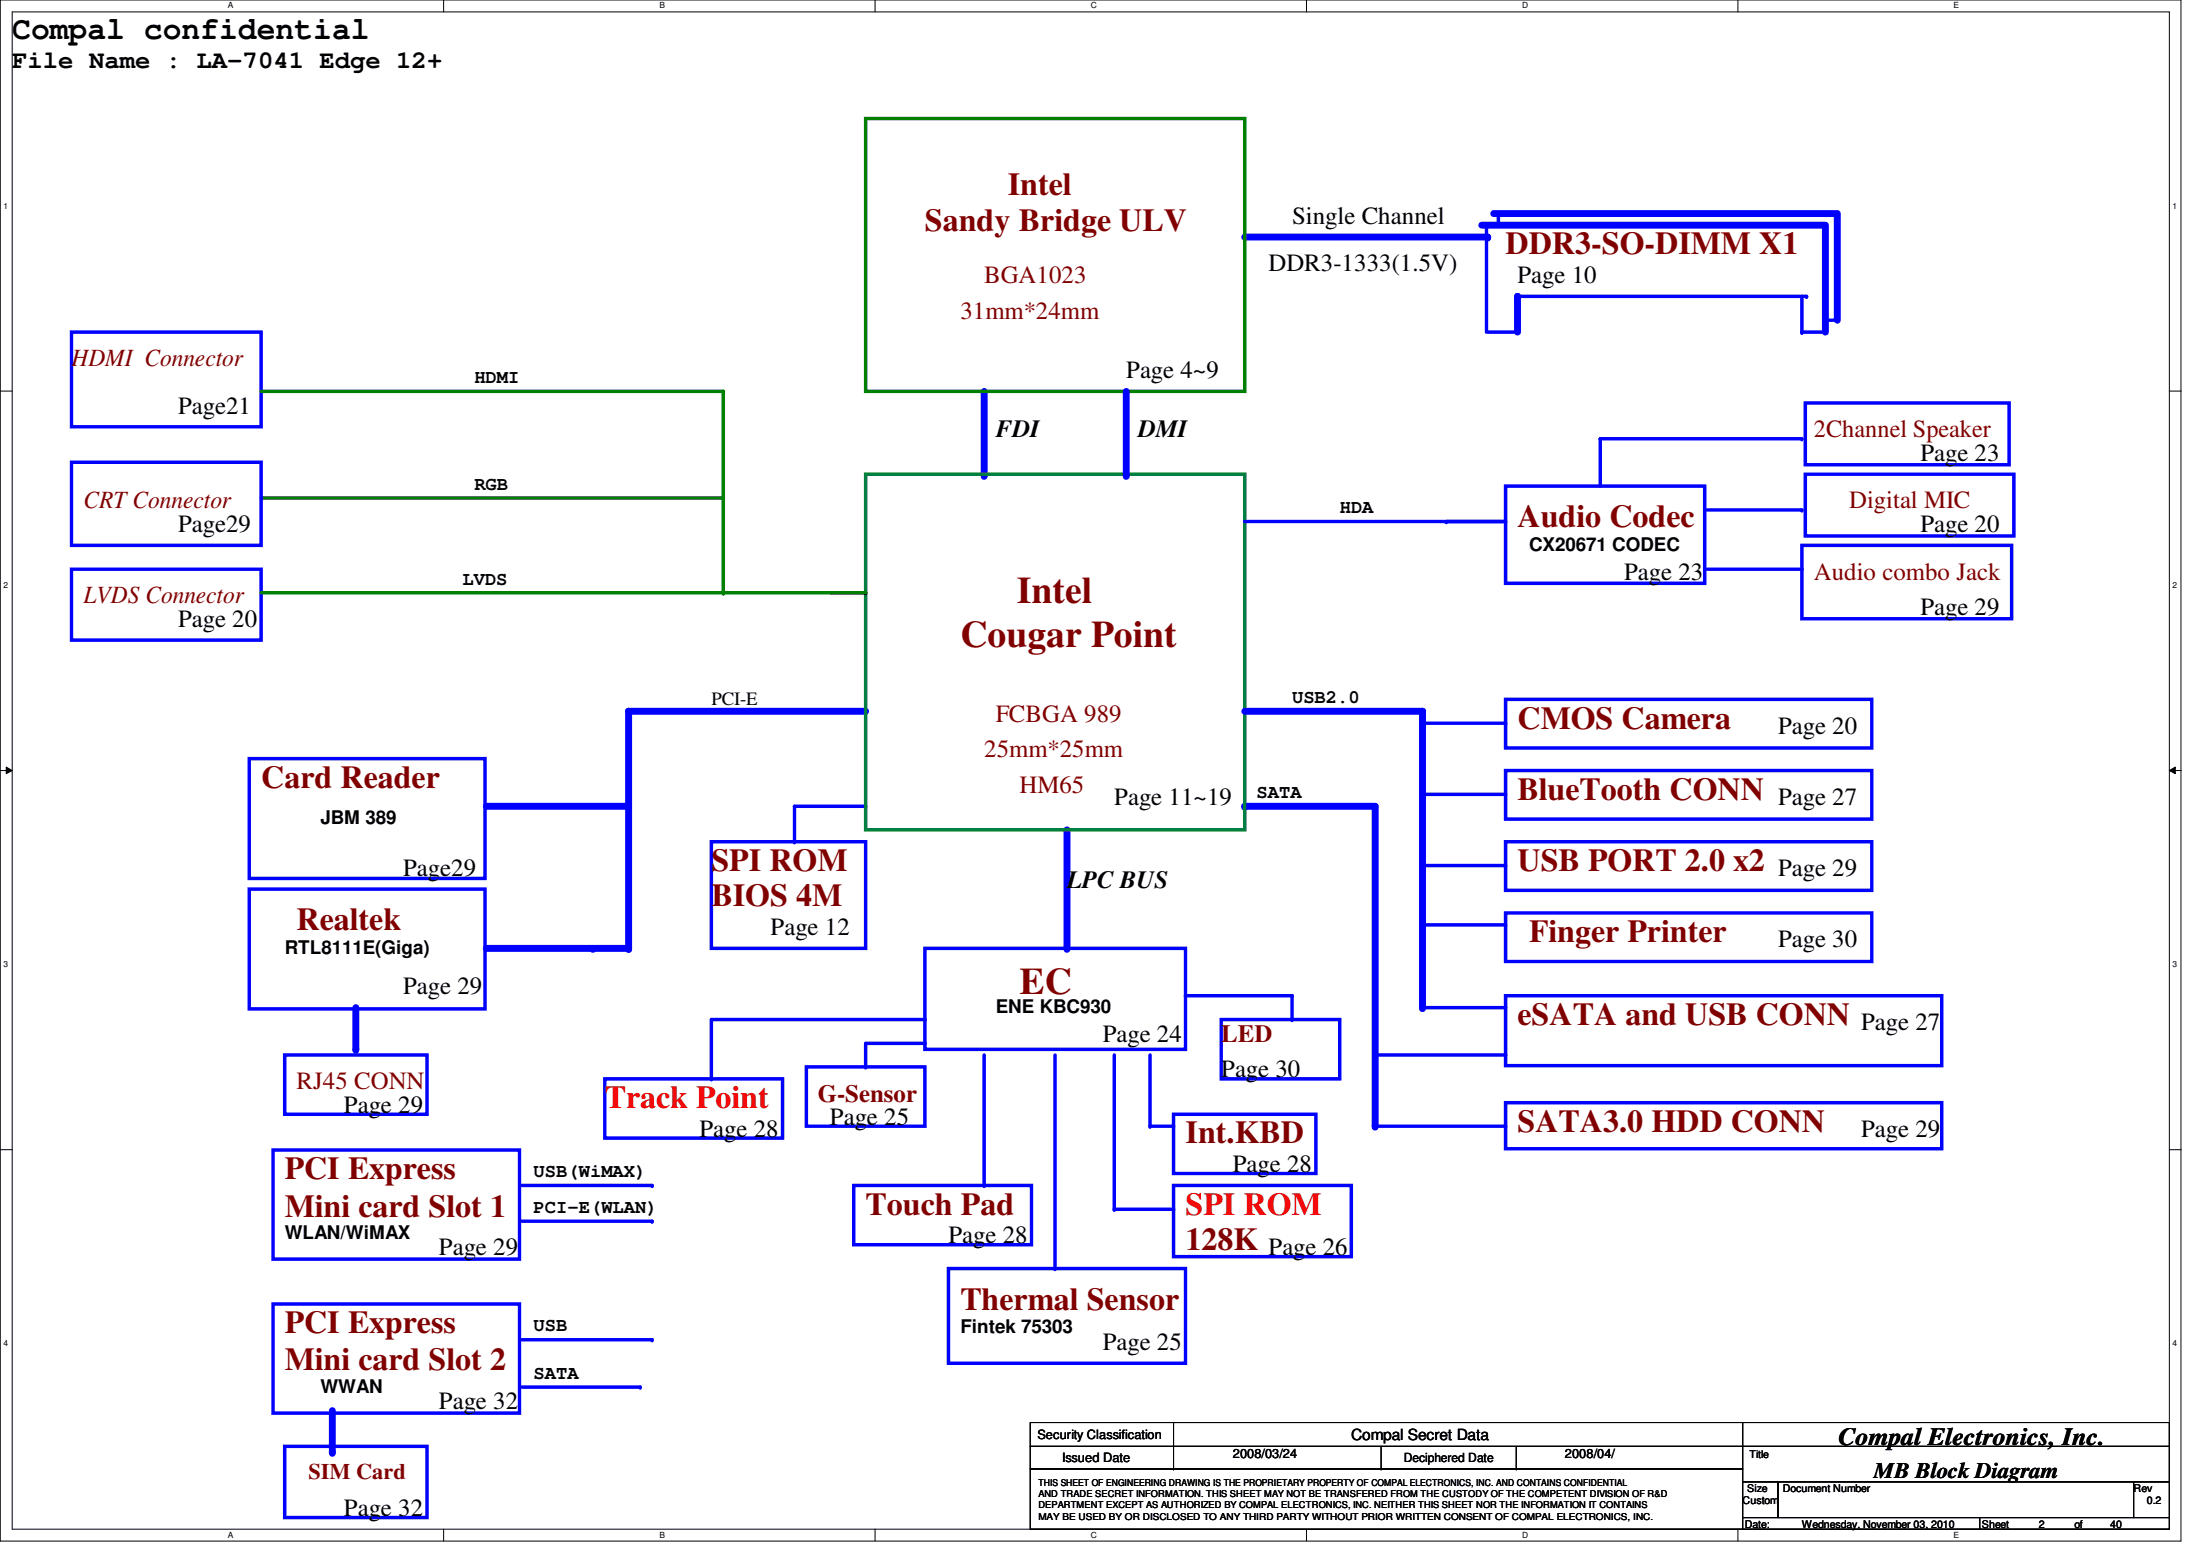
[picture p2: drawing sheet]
<svg xmlns="http://www.w3.org/2000/svg" width="297mm" height="210mm" viewBox="0 0 297 210" stroke-linecap="round" stroke-linejoin="round" font-family="sans-serif">
<path d="M0 0h294.5v208h-294.5zM1.6 1.6h291.3v204.8h-291.3z" fill="none" stroke="#000" stroke-width=".14"/>
<g fill="#fff">
<path d="M30.8 .2h.7v1.2h-.7z"/>
<path d="M30.8 206.6h.7v1.2h-.7z"/>
</g>
<path d="M59.9 0v1.6M59.9 206.4v1.6" fill="none" stroke="#000" stroke-width=".14"/>
<g fill="#fff">
<path d="M89 .2h.7v1.2h-.7z"/>
<path d="M89 206.6h.7v1.2h-.7z"/>
</g>
<path d="M118.1 0v1.6M118.1 206.4v1.6" fill="none" stroke="#000" stroke-width=".14"/>
<g fill="#fff">
<path d="M147.3 .2h.7v1.2h-.7z"/>
<path d="M147.3 206.6h.7v1.2h-.7z"/>
</g>
<path d="M176.4 0v1.6M176.4 206.4v1.6" fill="none" stroke="#000" stroke-width=".14"/>
<g fill="#fff">
<path d="M205.5 .2h.8v1.2h-.8z"/>
<path d="M205.5 206.6h.8v1.2h-.8z"/>
</g>
<path d="M234.6 0v1.6M234.6 206.4v1.6" fill="none" stroke="#000" stroke-width=".14"/>
<g fill="#fff">
<path d="M263.8 .2h.7v1.2h-.7z"/>
<path d="M263.8 206.6h.7v1.2h-.7z"/>
<path d="M.5 27.2h.6v1.2h-.6z"/>
<path d="M293.3 27.2h.6v1.2h-.6z"/>
<path d="M.5 78.4h.6v1.1h-.6z"/>
<path d="M293.3 78.4h.6v1.1h-.6z"/>
</g>
<path d="M0 52.8h1.6M292.9 52.8h1.6" fill="none" stroke="#000" stroke-width=".14"/>
<g fill="#fff">
<path d="M.5 129.6h.6v1.2h-.6z"/>
<path d="M293.3 129.6h.6v1.2h-.6z"/>
</g>
<path d="M0 104h1.6M.8 103.5l.8 .5-.8 .4zM292.9 104l.8-.5v.9zM292.9 104h1.6" fill="none" stroke="#000" stroke-width=".14"/>
<path d="M.8 103.5l.8 .5-.8 .4zM292.9 104l.8-.5v.9z" fill="#000"/>
<g fill="#fff">
<path d="M.5 180.8h.6v1.1h-.6z"/>
<path d="M293.3 180.8h.6v1.1h-.6z"/>
</g>
<g fill="none" stroke="#000" stroke-width=".14">
<path d="M0 155.2h1.6M292.9 155.2h1.6M139.1 192h96.2v3.2h-96.2zM139.1 195.2h96.2v3.1h-96.2zM139.1 198.3h96.2v8.1h-96.2zM158.4 195.2h.1M158.4 198.3h.1M158.4 192v6.3M186.5 198.3h.1M186.5 195.2v3.1M204.7 198.3h.1M204.7 195.2v3.1"/>
<path d="M235.3 192h57.6v3.2h-57.6zM235.3 195.2h57.6v4.8h-57.6zM235.3 200h4.8v4.9h-4.8zM235.3 204.9h32v1.5h-32zM240.1 200h48v4.9h-48zM267.3 204.9h25.6v1.5h-25.6zM288.1 200h4.8v4.9h-4.8z"/>
</g>
<path d="M38.4 195.2h.1M38.4 195.2v4.8" fill="none" stroke="#800040" stroke-width=".14"/>
<path d="M36.9 176h33.2v14.8h-33.2zM70.4 180.8h17.6" fill="none" stroke="#00f" stroke-width=".47"/>
<circle cx="88" cy="180.8" r=".23" fill="#00f"/>
<path d="M38.4 195.2h19.3v9.7h-19.3z" fill="none" stroke="#00f" stroke-width=".47"/>
<path d="M65.7 128h14.3" fill="none" stroke="#00f" stroke-width=".93"/>
<circle cx="80" cy="128" r=".47" fill="#00f"/>
<path d="M36.9 155.2h33.2v14.8h-33.2zM70.4 164.8h17.6" fill="none" stroke="#00f" stroke-width=".47"/>
<circle cx="88" cy="164.8" r=".23" fill="#00f"/>
<path d="M70.4 160h17.6" fill="none" stroke="#00f" stroke-width=".47"/>
<circle cx="88" cy="160" r=".23" fill="#00f"/>
<path d="M216.1 59.2h27.2" fill="none" stroke="#00f" stroke-width=".47"/>
<circle cx="243.3" cy="59.2" r=".23" fill="#00f"/>
<path d="M107.3 108.8v4.8" fill="none" stroke="#00f" stroke-width=".47"/>
<circle cx="107.3" cy="113.6" r=".23" fill="#00f"/>
<path d="M96.1 113.6h20.8v14.4h-20.8zM107.3 108.8h9.6" fill="none" stroke="#00f" stroke-width=".47"/>
<circle cx="116.9" cy="108.8" r=".23" fill="#00f"/>
<path d="M216.1 59.2v6.4M203.3 134.4h58.9v9.4h-58.9z" fill="none" stroke="#00f" stroke-width=".47"/>
<circle cx="216.1" cy="59.2" r=".23" fill="#00f"/>
<path d="M192.1 116.8h11.2" fill="none" stroke="#00f" stroke-width=".47"/>
<circle cx="203.3" cy="116.8" r=".23" fill="#00f"/>
<path d="M203.3 113.6h49.4v6.6h-49.4zM185.7 152h17.6M203.3 148.8h58.9v6.3h-58.9z" fill="none" stroke="#00f" stroke-width=".47"/>
<circle cx="203.3" cy="152" r=".23" fill="#00f"/>
<path d="M144.1 112v16" fill="none" stroke="#00f" stroke-width=".93"/>
<circle cx="144.1" cy="128" r=".47" fill="#00f"/>
<path d="M84.9 96h32" fill="none" stroke="#00f" stroke-width=".93"/>
<circle cx="84.9" cy="96" r=".47" fill="#00f"/>
<path d="M158.4 150.4h19.3v8h-19.3zM115.3 160h24v8h-24zM158.4 160h24.1v9.6h-24.1z" fill="none" stroke="#00f" stroke-width=".47"/>
<path d="M132.9 52.8v11.4" fill="none" stroke="#00f" stroke-width=".93"/>
<circle cx="132.9" cy="64.2" r=".47" fill="#00f"/>
<path d="M230.5 68.8h12.8" fill="none" stroke="#00f" stroke-width=".47"/>
<circle cx="243.3" cy="68.8" r=".23" fill="#00f"/>
<path d="M243.8 64h28.1v8.3h-28.1zM192.1 97.6h11.2" fill="none" stroke="#00f" stroke-width=".47"/>
<circle cx="203.3" cy="97.6" r=".23" fill="#00f"/>
<path d="M192.1 107.2h11.2" fill="none" stroke="#00f" stroke-width=".47"/>
<circle cx="203.3" cy="107.2" r=".23" fill="#00f"/>
<path d="M195.3 70.4h8M203.3 65.6h26.9v13.1h-26.9z" fill="none" stroke="#00f" stroke-width=".47"/>
<circle cx="195.3" cy="70.4" r=".23" fill="#00f"/>
<path d="M243.8 54.4h27.5v8.3h-27.5zM124.9 128h35.2v13.6h-35.2zM155.3 152h3.1" fill="none" stroke="#00f" stroke-width=".47"/>
<circle cx="158.4" cy="152" r=".23" fill="#00f"/>
<path d="M150.4 163.2h8" fill="none" stroke="#00f" stroke-width=".47"/>
<circle cx="158.4" cy="163.2" r=".23" fill="#00f"/>
<path d="M132.9 142.4v17.6" fill="none" stroke="#00f" stroke-width=".47"/>
<circle cx="132.9" cy="160" r=".23" fill="#00f"/>
<path d="M150.4 142.4v20.8" fill="none" stroke="#00f" stroke-width=".47"/>
<circle cx="150.4" cy="163.2" r=".23" fill="#00f"/>
<path d="M200.1 30.4h46.4v14.4" fill="none" stroke="#00f" stroke-width=".93"/>
<path d="M246.5 43.2h1.6" fill="none" stroke="#00f" stroke-width=".47"/>
<circle cx="248.1" cy="43.2" r=".23" fill="#00f"/>
<path d="M200.7 30.4v14.4h4.2" fill="none" stroke="#00f" stroke-width=".47"/>
<path d="M168.1 108.8h17.6" fill="none" stroke="#00f" stroke-width=".93"/>
<circle cx="168.1" cy="108.8" r=".47" fill="#00f"/>
<path d="M155.3 142.4v9.6" fill="none" stroke="#00f" stroke-width=".47"/>
<circle cx="155.3" cy="152" r=".23" fill="#00f"/>
<path d="M202.3 28.8v1.6" fill="none" stroke="#00f" stroke-width=".47"/>
<circle cx="202.3" cy="30.4" r=".23" fill="#00f"/>
<path d="M204.9 40v4.8" fill="none" stroke="#00f" stroke-width=".93"/>
<circle cx="204.9" cy="40" r=".47" fill="#00f"/>
<path d="M243.3 44.8h3.2" fill="none" stroke="#00f" stroke-width=".47"/>
<circle cx="243.3" cy="44.8" r=".23" fill="#00f"/>
<path d="M204.9 40h39" fill="none" stroke="#00f" stroke-width=".47"/>
<circle cx="243.9" cy="40" r=".23" fill="#00f"/>
<path d="M201.7 28.8h46.4v14.4" fill="none" stroke="#00f" stroke-width=".93"/>
<path d="M243.3 40v4.8" fill="none" stroke="#00f" stroke-width=".47"/>
<circle cx="243.3" cy="44.8" r=".23" fill="#00f"/>
<path d="M168.1 32h32.8" fill="none" stroke="#00f" stroke-width=".93"/>
<circle cx="200.9" cy="32" r=".47" fill="#00f"/>
<path d="M116.9 64h51.2v48h-51.2z" fill="none" stroke="#008040" stroke-width=".47"/>
<path d="M116.9 16h51.2v36.8h-51.2z" fill="none" stroke="#008000" stroke-width=".47"/>
<path d="M168.1 70.4h35.2" fill="none" stroke="#00f" stroke-width=".47"/>
<circle cx="203.3" cy="70.4" r=".23" fill="#00f"/>
<path d="M168.1 96h24" fill="none" stroke="#00f" stroke-width=".93"/>
<circle cx="192.1" cy="96" r=".47" fill="#00f"/>
<path d="M152.1 52.8v11.4" fill="none" stroke="#00f" stroke-width=".93"/>
<circle cx="152.1" cy="64.2" r=".47" fill="#00f"/>
<path d="M243.3 73.6h28.3v9.9h-28.3zM142.4 142.4v28.8" fill="none" stroke="#00f" stroke-width=".47"/>
<circle cx="142.4" cy="171.2" r=".23" fill="#00f"/>
<path d="M230.5 76.8h12.8" fill="none" stroke="#00f" stroke-width=".47"/>
<circle cx="243.3" cy="76.8" r=".23" fill="#00f"/>
<path d="M128.1 171.2h32v12.8h-32z" fill="none" stroke="#00f" stroke-width=".47"/>
<path d="M48 136v5.6" fill="none" stroke="#00f" stroke-width=".93"/>
<circle cx="48" cy="141.6" r=".47" fill="#00f"/>
<path d="M38.4 142.4h19.3v8h-19.3zM116.9 140.8v3.2" fill="none" stroke="#00f" stroke-width=".47"/>
<circle cx="116.9" cy="144" r=".23" fill="#00f"/>
<path d="M108.9 144h16v8h-16zM116.9 140.8h8" fill="none" stroke="#00f" stroke-width=".47"/>
<circle cx="124.9" cy="140.8" r=".23" fill="#00f"/>
<path d="M33.7 102.4h31.8v16.2h-31.8z" fill="none" stroke="#00f" stroke-width=".47"/>
<path d="M112.1 80h4.8" fill="none" stroke="#000" stroke-width=".47"/>
<circle cx="116.9" cy="80" r=".23" fill="#000"/>
<path d="M65.7 108.8h19.2" fill="none" stroke="#00f" stroke-width=".93"/>
<circle cx="84.9" cy="108.8" r=".47" fill="#00f"/>
<path d="M80 128h4.9" fill="none" stroke="#00f" stroke-width=".93"/>
<circle cx="84.9" cy="128" r=".47" fill="#00f"/>
<path d="M84.9 96v32" fill="none" stroke="#00f" stroke-width=".93"/>
<circle cx="84.9" cy="128" r=".47" fill="#00f"/>
<path d="M70.4 187.2h16" fill="none" stroke="#00f" stroke-width=".47"/>
<circle cx="86.4" cy="187.2" r=".23" fill="#00f"/>
<path d="M96.1 137.6v8M81.7 145.6h24v8h-24z" fill="none" stroke="#00f" stroke-width=".47"/>
<circle cx="96.1" cy="145.6" r=".23" fill="#00f"/>
<path d="M96.1 137.6h28.8" fill="none" stroke="#00f" stroke-width=".47"/>
<circle cx="124.9" cy="137.6" r=".23" fill="#00f"/>
<path d="M192.1 96v40" fill="none" stroke="#00f" stroke-width=".93"/>
<circle cx="192.1" cy="136" r=".47" fill="#00f"/>
<path d="M185.7 108.8v43.2" fill="none" stroke="#00f" stroke-width=".93"/>
<circle cx="185.7" cy="152" r=".47" fill="#00f"/>
<path d="M192.1 124.8h11.2" fill="none" stroke="#00f" stroke-width=".47"/>
<circle cx="203.3" cy="124.8" r=".23" fill="#00f"/>
<path d="M9.6 44.8h25.7v12.8h-25.7zM203.3 123.2h49.4v6.6h-49.4z" fill="none" stroke="#00f" stroke-width=".47"/>
<path d="M97.7 80h19.2" fill="none" stroke="#008000" stroke-width=".47"/>
<circle cx="97.7" cy="80" r=".23" fill="#008000"/>
<path d="M35.3 67.2h62.4" fill="none" stroke="#008000" stroke-width=".47"/>
<circle cx="97.7" cy="67.2" r=".23" fill="#008000"/>
<path d="M35.3 52.8h62.4" fill="none" stroke="#008000" stroke-width=".47"/>
<circle cx="97.7" cy="52.8" r=".23" fill="#008000"/>
<path d="M97.7 52.8v27.2" fill="none" stroke="#008000" stroke-width=".47"/>
<circle cx="97.7" cy="80" r=".23" fill="#008000"/>
<path d="M9.6 62.4h25.7v11.2h-25.7zM9.6 76.8h25.7v9.6h-25.7z" fill="none" stroke="#00f" stroke-width=".47"/>
<path d="M35.3 80h62.4" fill="none" stroke="#008000" stroke-width=".47"/>
<circle cx="97.7" cy="80" r=".23" fill="#008000"/>
<path d="M44.9 190.4v5.6" fill="none" stroke="#00f" stroke-width=".93"/>
<circle cx="44.9" cy="196" r=".47" fill="#00f"/>
<path d="M33.7 120h31.8v16.2h-31.8zM164.9 137.6h16v8h-16zM174.5 134.4v3.2" fill="none" stroke="#00f" stroke-width=".47"/>
<circle cx="174.5" cy="137.6" r=".23" fill="#00f"/>
<path d="M160.1 134.4h14.4" fill="none" stroke="#00f" stroke-width=".47"/>
<circle cx="174.5" cy="134.4" r=".23" fill="#00f"/>
<path d="M192.1 136h11.2" fill="none" stroke="#00f" stroke-width=".47"/>
<circle cx="203.3" cy="136" r=".23" fill="#00f"/>
<path d="M203.3 94.4h49.4v6.6h-49.4zM203.3 104h49.4v6.6h-49.4zM185.7 142.4h17.6" fill="none" stroke="#00f" stroke-width=".47"/>
<circle cx="203.3" cy="142.4" r=".23" fill="#00f"/>
<g font-size="5.1" fill="#800000">
<text x="137.3" y="81.4">Intel</text>
<text x="129.7" y="87.4">Cougar Point</text>
<text x="137.7" y="134.2">EC</text>
</g>
<text font-size="4.3" x="1.6" y="5.2">Compal confidential</text>
<g font-size="4.3" fill="#800000">
<text x="136.1" y="26.3">Intel</text>
<text x="124.9" y="31.2">Sandy Bridge ULV</text>
<text x="203.3" y="34.3">DDR3-SO-DIMM X1</text>
<text x="204.9" y="71.2">Audio Codec</text>
<text x="204.9" y="98.3">CMOS Camera</text>
<text x="35.3" y="106.3">Card Reader</text>
<text x="204.9" y="107.9">BlueTooth CONN</text>
<text x="96.1" y="117.6">SPI ROM</text>
<text x="204.9" y="117.6">USB PORT 2.0 x2</text>
<text x="40" y="125.6">Realtek</text>
<text x="96.1" y="122.3">BIOS 4M</text>
<text x="206.5" y="127.2">Finger Printer</text>
<text x="204.9" y="138.3">eSATA and USB CONN</text>
<text x="160.1" y="154.3">Int.KBD</text>
<text x="204.9" y="152.8">SATA3.0 HDD CONN</text>
<text x="38.4" y="159.2">PCI Express</text>
<text x="38.4" y="164.2">Mini card Slot 1</text>
<text x="116.9" y="164">Touch Pad</text>
<text x="160.1" y="168.8">128K</text>
<text x="38.4" y="180">PCI Express</text>
<text x="129.7" y="176.8">Thermal Sensor</text>
<text x="38.4" y="185">Mini card Slot 2</text>
</g>
<g font-size="4.3" fill="#f00">
<text x="81.7" y="149.6">Track Point</text>
<text x="160.1" y="164">SPI ROM</text>
</g>
<g font-size="3.3">
<text x="1.6" y="9.1">File Name : LA-7041 Edge 12+</text>
<text x="174.5" y="30.2">Single Channel</text>
<text x="171.3" y="36.6">DDR3-1333(1.5V)</text>
<text x="204.9" y="38.2">Page 10</text>
<text x="152.1" y="51">Page 4~9</text>
<text x="24" y="55.8">Page21</text>
<text x="134.4" y="59.1">FDI</text>
<text x="153.7" y="59.1">DMI</text>
<text x="259.3" y="62.2">Page 23</text>
<text x="24" y="71.8">Page29</text>
<text x="259.3" y="71.8">Page 20</text>
<text x="219.3" y="78.2">Page 23</text>
<text x="259.3" y="83">Page 29</text>
<text x="24" y="84.6">Page 20</text>
<text x="240.1" y="99">Page 20</text>
<text x="150.4" y="108.6">Page 11~19</text>
<text x="240.1" y="108.6">Page 27</text>
<text x="54.4" y="118.2">Page29</text>
<text x="144.1" y="119.9">LPC BUS</text>
<text x="240.1" y="118.2">Page 29</text>
<text x="104.1" y="126.2">Page 12</text>
<text x="240.1" y="127.8">Page 30</text>
<text x="54.4" y="134.2">Page 29</text>
<text x="148.9" y="140.6">Page 24</text>
<text x="251.3" y="139">Page 27</text>
<text x="164.9" y="145.4">Page 30</text>
<text x="46.4" y="150.2">Page 29</text>
<text x="94.4" y="153.4">Page 28</text>
<text x="112.1" y="151.8">Page 25</text>
<text x="251.3" y="153.4">Page 29</text>
<text x="166.5" y="158.2">Page 28</text>
<text x="128.1" y="167.9">Page 28</text>
<text x="59.3" y="169.4">Page 29</text>
<text x="171.3" y="169.4">Page 26</text>
<text x="148.9" y="182.2">Page 25</text>
<text x="59.3" y="190.2">Page 32</text>
<text x="248.2" y="195.1">Compal Electronics, Inc.</text>
<text x="46.4" y="204.6">Page 32</text>
</g>
<g font-size="3.3" fill="#800000">
<text x="132.9" y="38.2">BGA1023</text>
<text x="129.7" y="43">31mm*24mm</text>
<text x="9.6" y="49.4">HDMI Connector</text>
<text x="244.9" y="59">2Channel Speaker</text>
<text x="11.3" y="68.6">CRT Connector</text>
<text x="249.7" y="68.6">Digital MIC</text>
<text x="11.3" y="81.4">LVDS Connector</text>
<text x="244.9" y="78.2">Audio combo Jack</text>
<text x="134.4" y="97.4">FCBGA 989</text>
<text x="132.9" y="102.2">25mm*25mm</text>
<text x="137.7" y="107">HM65</text>
<text x="164.9" y="140.7">LED</text>
<text x="40" y="147">RJ45 CONN</text>
<text x="110.4" y="148.7">G-Sensor</text>
</g>
<text font-size="3" fill="#800000" x="41.7" y="199.6">SIM Card</text>
<text font-size="3" x="253" y="199.6">MB Block Diagram</text>
<g font-size="2.5">
<text x="64" y="51.7">HDMI</text>
<text x="64" y="66.1">RGB</text>
<text x="180.9" y="69.3">HDA</text>
<text x="206.5" y="74.4">CX20671 CODEC</text>
<text x="62.4" y="78.9">LVDS</text>
<text x="96.1" y="95.1">PCI-E</text>
<text x="174.5" y="94.9">USB2.0</text>
<text x="169.7" y="107.7">SATA</text>
<text x="43.3" y="111.2">JBM 389</text>
<text x="38.4" y="128.8">RTL8111E(Giga)</text>
<text x="134.4" y="136.8">ENE KBC930</text>
<text x="72" y="158.9">USB(WiMAX)</text>
<text x="38.4" y="167.2">WLAN/WiMAX</text>
<text x="72" y="163.7">PCI-E(WLAN)</text>
<text x="72" y="179.7">USB</text>
<text x="129.7" y="180">Fintek 75303</text>
<text x="43.3" y="188">WWAN</text>
<text x="72" y="186.1">SATA</text>
</g>
<text font-size="2.1" x="182.5" y="194.4">Compal Secret Data</text>
<g font-size="1.7">
<text x="140.1" y="194.3">Security Classification</text>
<text x="143.4" y="197.3">Issued Date</text>
<text x="166.5" y="196.8">2008/03/24</text>
<text x="189.5" y="197.4">Deciphered Date</text>
<text x="211.3" y="196.8">2008/04/</text>
</g>
<g font-size="1.4">
<text x="236.2" y="196.8">Title</text>
<text x="235.3" y="203">Custom</text>
<text x="235.9" y="201.4">Size</text>
<text x="240.7" y="201.4">Document Number</text>
<text x="288.1" y="201.4">Rev</text>
<text x="289.9" y="203">0.2</text>
<text x="235.6" y="206.2">Date:</text>
<text x="243.3" y="206.2">Wednesday, November 03, 2010</text>
<text x="267.6" y="206.2">Sheet</text>
<text x="275.3" y="206.2">2</text>
<text x="280.1" y="206.2">of</text>
<text x="284.9" y="206.2">40</text>
</g>
<g font-size="1.3">
<text x="140.2" y="203.6">DEPARTMENT EXCEPT AS AUTHORIZED BY COMPAL ELECTRONICS, INC. NEITHER THIS SHEET NOR THE INFORMATION IT CONTAINS</text>
<text x="140.2" y="200.6">THIS SHEET OF ENGINEERING DRAWING IS THE PROPRIETARY PROPERTY OF COMPAL ELECTRONICS, INC. AND CONTAINS CONFIDENTIAL</text>
<text x="140.2" y="202.1">AND TRADE SECRET INFORMATION. THIS SHEET MAY NOT BE TRANSFERED FROM THE CUSTODY OF THE COMPETENT DIVISION OF R&amp;D</text>
<text x="140.2" y="205.1">MAY BE USED BY OR DISCLOSED TO ANY THIRD PARTY WITHOUT PRIOR WRITTEN CONSENT OF COMPAL ELECTRONICS, INC.</text>
</g>
<g font-size="1.1">
<text x="30.8" y="1.1">A</text>
<text x="89" y="1.1">B</text>
<text x="147.3" y="1.1">C</text>
<text x="205.5" y="1.1">D</text>
<text x="263.8" y="1.1">E</text>
<text x=".5" y="28.2">1</text>
<text x="293.3" y="28.2">1</text>
<text x=".5" y="79.3">2</text>
<text x="293.3" y="79.3">2</text>
<text x=".5" y="130.6">3</text>
<text x="293.3" y="130.6">3</text>
<text x=".5" y="181.7">4</text>
<text x="293.3" y="181.7">4</text>
<text x="30.8" y="207.6">A</text>
<text x="89" y="207.6">B</text>
<text x="147.3" y="207.6">C</text>
<text x="205.5" y="207.6">D</text>
<text x="263.8" y="207.6">E</text>
</g>
</svg>
